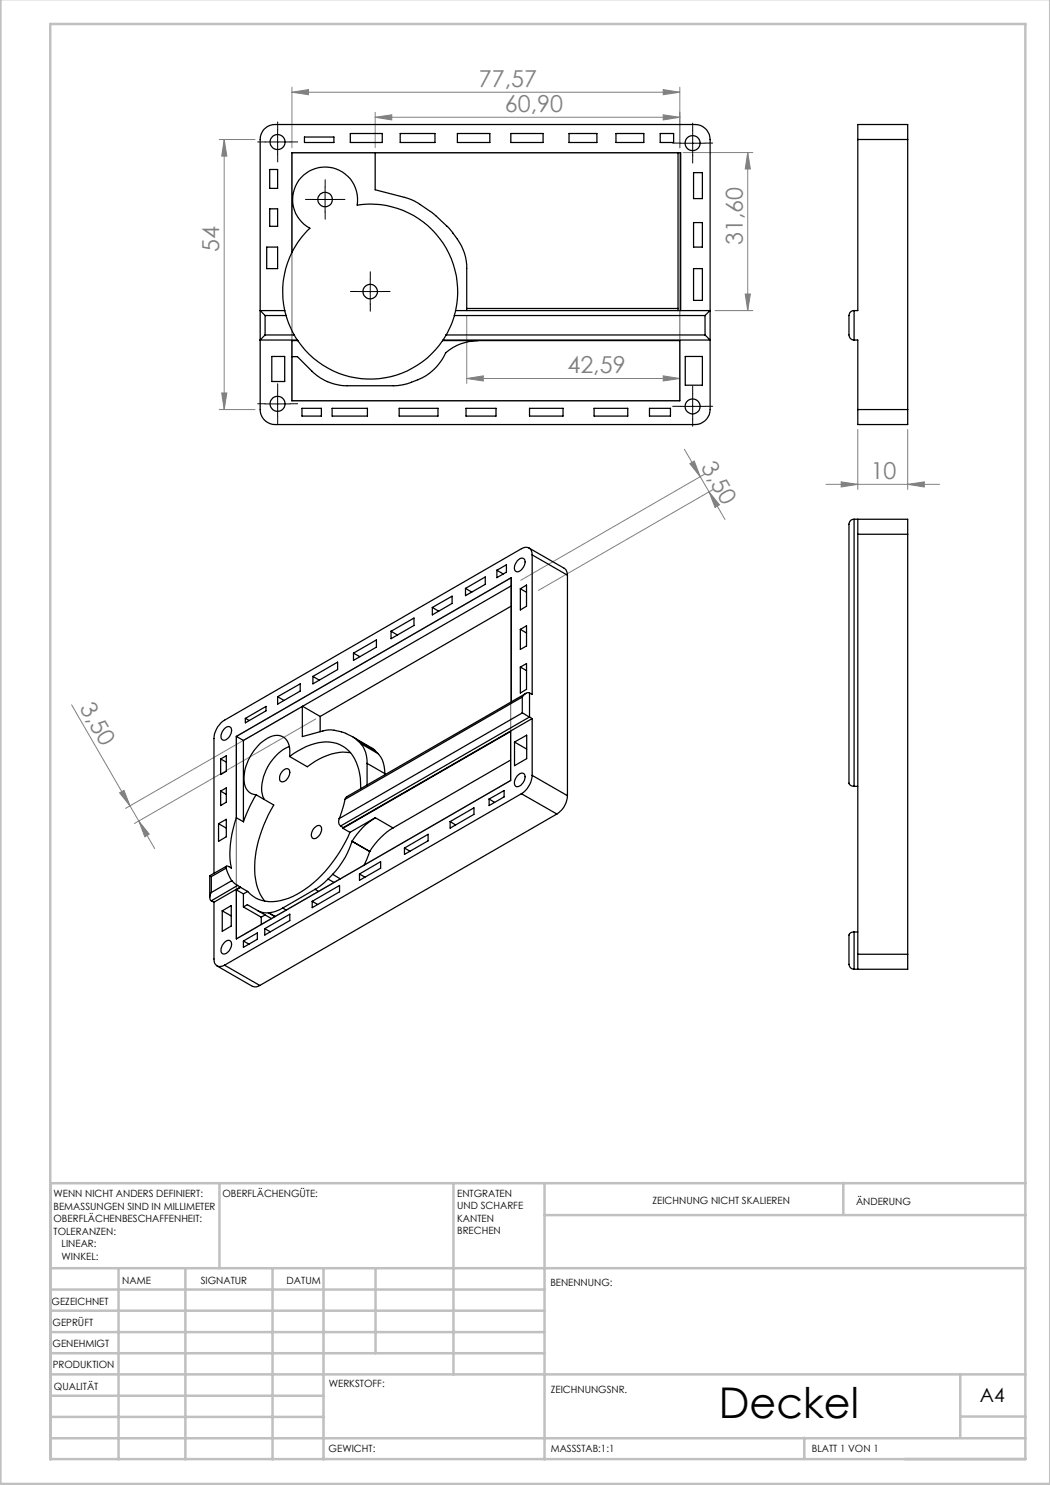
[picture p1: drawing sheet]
<svg xmlns="http://www.w3.org/2000/svg" width="210mm" height="297mm" viewBox="0 0 210 297" stroke-linecap="round" stroke-linejoin="round" font-family="sans-serif">
<g fill="none" stroke="#808080" stroke-width=".2">
<path d="M58.4 18.4l3.3-.5v1zM58.4 17.4v12.2M58.4 18.4h77.6M132.6 17.9l3.4 .5-3.4 .5zM136 17.4v12.2M43.9 27.9h7.1M44.8 27.9l.6 3.3h-1.1zM44.8 27.9v54M75 23.5l3.4-.5v1zM75 22.5v7M75 23.5h61M132.6 23l3.4 .5-3.4 .5z"/>
<path d="M136.6 30.5h14M149.5 30.5l.6 3.3h-1.1zM149.5 30.5v31.6M149 58.8h1.1l-.6 3.3zM44.3 78.6h1.1l-.6 3.3zM93.3 75.7l3.4-.5v1zM93.3 63.1v13.6M93.3 75.7h42.7M132.6 75.2l3.4 .5-3.4 .5zM143 62.1h7.6M43.9 81.9h7.1M136.9 89.8l3.2 5.6"/>
<path d="M138 92.7l.9-.5 1.2 3.2zM140.1 95.4l1.7 3M140.9 94.8l-36.8 21.3M141.8 98.4l3.2 5.5M141.8 98.4l2.1 2.6-.9 .5zM142.7 97.9l-35 20.2M165.2 96.9h22.7M168.2 96.4l3.4 .5-3.4 .5zM171.6 85.9v12M181.5 96.9l3.4-.5v1zM181.5 85.9v12M14.3 141l11.7 20.2"/>
<path d="M23.9 158.6l.9-.5 1.2 3.1zM59.6 141.8l-34.5 19.9M63.1 143.8l-36.2 20.9M26 161.2l1.8 3M27.8 164.2l3.1 5.5M27.8 164.2l2 2.6-.8 .6z"/>
</g>
<g fill="none" stroke="#c0c0c0" stroke-width=".5">
<path d="M.1 -.1v296.9h209.9v-296.9M10.1 4.8h195v287h-195zM43.9 236.6v17M90.7 236.6v38.3M108.9 236.6v55.3M168.7 236.6v6.3M205.1 236.6h-195v55.3M10.1 253.6h195M10.1 257.9h98.8M23.7 253.6v38.3M37.1 253.6v38.3M54.5 253.6v38.3"/>
<path d="M64.7 253.6v38.3M75.1 253.6v17M108.9 243h96.2M10.1 270.6h98.8M10.1 266.4h98.8M10.1 262.1h98.8M10.1 279.1h54.6M10.1 274.9h195M192.1 274.8v12.7M10.1 287.7h195M10.1 283.4h54.6M160.9 287.5v4.3"/>
<path d="M192.1 283.3h13"/>
</g>
<path d="M58.4 30.5h77.6v49.6h-77.6zM47.3 147.3l54.8-31.7v40.5l-54.8 31.7z" fill="none" stroke="#808080" stroke-width=".25"/>
<g fill="none" stroke="#000" stroke-width=".2" stroke-dasharray="15.2 1.3 1.3 1.3">
<path d="M53 28.4h-1.5M55.5 25.9v-1.5M55.5 30.9v1.5M58 28.4h1.5M62.5 39.9h-1.4M65 37.4v-1.5M67.5 39.9h1.5M136 28.6h-1.5M138.5 26.1v-1.5M138.5 31.1v1.5M141 28.6h1.5M65 42.4v1.4"/>
<path d="M71.6 58.3h-1.5M74.1 55.8v-1.5M76.6 58.3h1.4M55.5 78.3v-1.5M74.1 60.8v1.4M138.5 78.8v-1.5M53 80.8h-1.5M55.5 83.3v1.5M58 80.8h1.5M136 81.3h-1.5M138.5 83.8v1.5M141 81.3h1.5"/>
</g>
<path d="M53 28.4h5M55.5 25.9v5M62.5 39.9h5M65 37.4v5M136 28.6h5M138.5 26.1v5M71.5 58.3h5.1M74 55.8v5M55.5 78.3v5M138.5 78.8v5M53 80.8h5M136 81.3h5" fill="none" stroke="#000" stroke-width=".2"/>
<g fill="#808080">
<path d="M141.8 98.4l2.1 2.6-.9 .5zM138 92.7l.9-.5 1.2 3.2zM27.8 164.2l2 2.6-.8 .6zM23.9 158.6l.9-.5 1.2 3.1z"/>
<path d="M181.5 96.9l3.4-.5v1zM168.2 96.4l3.4 .5-3.4 .5z"/>
<path d="M58.4 18.4l3.3-.5v1zM132.6 17.9l3.4 .5-3.4 .5zM75 23.5l3.4-.5v1zM132.6 23l3.4 .5-3.4 .5zM93.3 75.7l3.4-.5v1zM132.6 75.2l3.4 .5-3.4 .5z"/>
<path d="M149 58.8h1.1l-.6 3.3zM149.5 30.5l.6 3.3h-1.1z"/>
<path d="M44.8 27.9l.6 3.3h-1.1zM44.3 78.6h1.1l-.6 3.3z"/>
</g>
<g fill="none" stroke="#000" stroke-width=".25">
<path d="M52.7 26a3 3 0 0 1 2.3-1.1h84a3 3 0 0 1 3 3v54a3 3 0 0 1-3 3h-84a2.99 2.99 0 0 1-3-3v-54a3.2 3.2 0 0 1 .7-1.9zM53.9 33.9h1.6v3.8h-1.6zM60.9 27.4h5.9v1.1h-5.9zM70.1 26.7h6.3v1.8h-6.3zM75 30.5v7.5l5.9 1.5a9.3 9.3 0 0 1 3.1 1.4l2.7 1.9 3.5 3.3a11.5 11.5 0 0 1 3.1 7.6v8.4M80 26.7h7v1.8h-7zM91.5 26.7h6.5v1.8h-6.5zM102.2 26.7h6.4v1.8h-6.4zM113.8 26.7h5.6v1.8h-5.6zM123.2 26.7h5.6v1.8h-5.6zM132 26.7h2.7v1.8h-2.7zM135.6 30.5v31.6"/>
<path d="M138.7 34.5h1.8v5.2h-1.8zM171.6 27.9v-3h9.9v3M171.6 27.9v34.2h-.8M171.6 27.9h9.9M181.5 27.9v54M53.3 49.4h2.2v4.3h-2.2zM53.9 41.8h1.6v3.5h-1.6zM58.4 50.5a17.5 17.5 0 0 0-1.5 11.6M58.4 50.5a17.3 17.3 0 0 1 3.6-4.9 6.5 6.5 0 0 1-3-8.1 6.5 6.5 0 0 1 7.8-3.9 6.5 6.5 0 0 1 4.6 7.4 17.5 17.5 0 0 1 19.7 21.1M58.4 50.5v-20h77.7v31.6M138.7 44.5h1.8v4.9h-1.8zM138.7 53.7h1.8v6.4h-1.8z"/>
<path d="M53 67l-1 1h7.5M53 63.1v3.9M53 63.1h4.2M53 67h5.8M54.4 71.3h2.5v5h-2.5zM56.9 62.1h-4.9l1 1M56.9 62.1l.3 1M57.2 63.1l.5 1.5 1.1 2.4M58.8 67l.7 1M59.5 68v.1M59.5 68.1a17.5 17.5 0 0 0 29 0M59.5 68.1h-1.1v12h77.6v-12h-47.5"/>
<path d="M88.6 68l-.1 .1M89.1 70.6a11.1 11.1 0 0 1-7.7 6.2l-2.3 .3h-9.6a10.1 10.1 0 0 1-7.2-2.9l-2.8-2.9h-1.1M89.1 70.6h.1M89.2 67l-.6 1M89.2 67h51.8M90.9 63.1l-.5 1.5-1.2 2.4M90.9 63.1h50.1M91.1 62.1h50.9l-1 1M91.1 62.1l-.2 1M93.3 61.7h42.3M95.7 68.1a10 10 0 0 0-6.6 2.5M137.1 71.3h3.4v5.7h-3.4z"/>
<path d="M141 67l1 1h-53.4M141 63.1v3.9M170.8 62.1a1.02 1.02 0 0 0-1 1v3.9a1.02 1.02 0 0 0 1 1M170.8 68h.8v13.9M170.8 62.1v5.9M60.4 81.7h3.9v1.5h-3.9zM66.4 81.7h7.1v1.5h-7.1zM79.8 81.7h7.8v1.5h-7.8zM93.2 81.7h6v1.5h-6zM105.9 81.7h6.7v1.5h-6.7zM118.8 81.7h6.8v1.5h-6.8zM129.9 81.7h4.2v1.5h-4.2z"/>
<path d="M171.6 81.9v3h9.9v-3M171.6 81.9h9.9M93.1 117.7l3.9-2.3v1.5l-3.9 2.2zM93.1 117.7l1.3 .7M99.4 114l1.9-1v1.4l-1.9 1.1zM99.4 114l1.2 .8M102.3 117.2l-41.8 24.1M103.5 112.1l.2-.2a.74 .74 0 0 1 1-.2 .74 .74 0 0 1 .3 1 1.91 1.91 0 0 1-1.7 1.6 1.25 1.25 0 0 1 0-1.9zM104.1 117.8l1.2-.8v4.2l-1.2 .8zM104.1 117.8l1.2 .7M105.8 109.6l7.1 4.1 .3 .3 .3 1M106.4 111a1.31 1.31 0 0 0-.6-1.4 1.31 1.31 0 0 0-1.5 .1l-59.4 34.3a4.5 4.5 0 0 0-2.1 3.7v27"/>
<path d="M106.4 111v27.9l-.5-.3M106.4 111l7.1 4M113.5 115v44.1M170.8 103.9h10.7v3M170.8 103.9a1.02 1.02 0 0 0-1 .9v51.8l.5 .6 .5 .1M170.8 103.9v53.4M171.6 103.9v3M171.6 106.9v83.9M171.6 106.9h9.9M181.5 106.9v83.9M55.5 139.3l4.5-2.5v1.4l-4.5 2.6zM55.5 139.3l1.3 .8"/>
<path d="M62.6 135.3l4.9-2.9v1.5l-4.9 2.9zM62.6 135.3l1.3 .7M70.7 130.6l4.6-2.6v1.4l-4.6 2.7zM70.7 130.6l1.3 .7M78.2 126.3l4.6-2.7v1.5l-4.6 2.6zM78.2 126.3l1.3 .7M86.5 121.5l3.9-2.3v1.5l-3.9 2.3zM86.5 121.5l1.2 .7M102.3 121.2l-38.3 22.1M104.1 125.9l1.2-.7v4l-1.2 .7zM104.1 133.4l1.2-.7v5.2l-1.2 .7zM104.1 133.4l1.2 .7"/>
<path d="M104.1 125.9l1.2 .7M104.5 139.4v3.2M104.5 139.4l-35.5 20.5M105.2 138.7l-35.9 20.7-.3 .5M105.9 138.6a1.31 1.31 0 0 0-1.4 .8M105.9 138.6v4.8M44.1 151.8l1.2-.6v3.1l-1.2 .6zM44.1 158.2l1.2-.6v2.8l-1.2 .7zM44.1 158.2l1.2 .7M44.1 151.8l1.2 .6M45 145.6a.74 .74 0 0 1 1-.2 .74 .74 0 0 1 .3 1 1.82 1.82 0 0 1-1.7 1.6 1.31 1.31 0 0 1 0-1.9zM47.3 147.3v16.2"/>
<path d="M47.3 147.3l1.4 .8M48.7 148.1v16.3M49.1 143.7l4.1-2.4v.9l-4.1 2.4zM49.1 143.7l.7 .4M51.2 159a29.7 29.7 0 0 0-2.5 5.4M51.2 159l3.6 2a23.5 23.5 0 0 0-3.7 14.9l.7 2.3 1.2 2M56.6 154.1a.73 .73 0 0 1 1-.3 .73 .73 0 0 1 .3 1 1.68 1.68 0 0 1-1.7 1.5 1.52 1.52 0 0 1 .4-2.2zM57.9 149.3a9.6 9.6 0 0 0-5.5 7.3v1.7l.4 1.6M57.9 151.3a11.6 11.6 0 0 1 8.7-2.8 6.6 6.6 0 0 1 5.2 5.4l.3 1.7v2.1M57.9 151.3a3.8 3.8 0 0 0-1.3-3.9 3.6 3.6 0 0 0-4.1 .9 9.7 9.7 0 0 0-3.6 8.5 2.49 2.49 0 0 0 2.3 2.2M60.5 141.3v6l4.4-1.2 1.4-.1 2.7 .6 1.6 .8 .9 .7M60.5 141.3l-11.8 6.8"/>
<path d="M60.5 141.2l3.5 2.1M64 143.3v3M69 159.9l-1.2 3.8M70.1 150.5a11.3 11.3 0 0 0-8.6 2.8l-3.6-2M70.7 147.5l3.7 2.1 .6 .5M71.5 148.1l.6 .6M71.5 148.1l3.5 2M72.1 148.7a5.5 5.5 0 0 1 1.3 4M72.1 148.7l3.5 2M73.4 152.7v4.3M73.4 152.7l3.6 2M75 150.1l.6 .6"/>
<path d="M75.6 150.7a5.7 5.7 0 0 1 1.4 4M77 154.7v.2M97.8 159.8l3-1.7v1.3l-3 1.7zM97.8 159.8l1.1 .7M102.1 152l-23.5 13.6M102.3 140.3v-24.8l-55 31.8M102.9 148.4l2.4-1.4v4.7l-2.4 1.4zM102.9 148.4l2.4 1.4M103.5 155.1l.2-.2a.73 .73 0 0 1 1-.2 .73 .73 0 0 1 .3 .9 1.59 1.59 0 0 1-1.9 1.6 1.68 1.68 0 0 1 .4-2.1zM104.3 158.7l7.1 4.1M104.3 158.7l-59.4 34.3M104.5 142.6l1.4 .8"/>
<path d="M104.5 142.6l-36.7 21.1M105.9 143.4l.5 .3M105.9 143.4l-37.8 21.8M106.4 155.1a4.7 4.7 0 0 1-2.1 3.6M106.4 155.1l7.1 4M106.4 143.7l-37.7 21.8M106.4 143.7v11.4M113.5 159.1a4.6 4.6 0 0 1-2.1 3.7M170.8 157.3h.8M41.9 175.2l.4 .1M41.9 175.2v4.3M42.3 178.5a1.21 1.21 0 0 0 0 1.7"/>
<path d="M42.3 175.3v3.2M43.7 164.7l1.6-.8v3.5l-1.6 .9zM43.7 164.7l1.6 .9M45.2 173.6l.5 1.4 .7 1.1M45.2 173.6l-2.9 1.7M45.3 173.2l-3.4 2M46.4 176.1l1.1 1M46.4 176.1l-4.1 2.4M47.3 163.5a19.4 19.4 0 0 0-1 10.1l-.8-.4-.3 .1v.3M47.3 163.5l1.4 .9M47.3 178l1.4 .8M47.5 177.1l.5 .3"/>
<path d="M47.5 177.1l-5.2 3.1M48 177.4l.1 .1M48 177.4l-5.2 3M48.1 177.5l-.8 .5M48.1 177.5l1.4 .8M48.7 178.8v2.6M49.5 178.3l-.8 .5M62.8 165.7l.2-.3a.73 .73 0 0 1 1-.3 .73 .73 0 0 1 .3 1 1.75 1.75 0 0 1-1.7 1.6 1.43 1.43 0 0 1 .2-2zM63 177.9l-6.4 3.7M63 177.9l.7 .4M65.6 175.8l-1.6 1.4-1 .7M65.6 175.8l1.2 .7"/>
<path d="M66.5 174.9l-.9 .9M66.5 174.9l1.6 .9M67.8 163.7a1.27 1.27 0 0 0 .3 1.5M68.1 165.2l.6 .3M68.6 165.7l33.5-19.4v9.8l-54.8 31.7v-9.8M68.6 165.7l1.4 .8M68.7 165.5l-.1 .2M70 166.5a24.7 24.7 0 0 1-12.3 13.2 7.1 7.1 0 0 1-8.2-1.4M70.4 168.3a16.8 16.8 0 0 1-3.9 6.6M70.4 168.2v.1M70.4 168.2l3.5 2.1M71.9 174.8l4.2-2.5v1.3l-4.2 2.5z"/>
<path d="M71.9 174.8l1.1 .6M73.9 170.3l-1.1 2.7M73.9 170.3h.1M75.1 163.5a13.5 13.5 0 0 0-4.7 4.7M75.1 163.5l3.5 2.1M75.1 163.5l-5.1 3M78.6 165.6a14.3 14.3 0 0 0-4.7 4.7M80.9 169.6l4.7-2.7v1.3l-4.7 2.7zM80.9 169.6l1.1 .6M90 164.3l4.8-2.7v1.3l-4.8 2.7zM90 164.3l1.1 .7M111.4 162.8l-59.4 34.3"/>
<path d="M42.3 180.2l.5 .2M42.8 180.4v11.4a1.3 1.3 0 0 0 .6 1.4 1.3 1.3 0 0 0 1.5-.2M43.4 193.2l7.2 4.1a1.44 1.44 0 0 0 1.4-.2M44.5 182.2l1.7-1.1v4.1l-1.7 1.1zM44.5 182.2l1.7 1M44.9 193l7.1 4.1M45 188.4a.74 .74 0 0 1 1-.3 .74 .74 0 0 1 .3 1 1.82 1.82 0 0 1-1.7 1.7 1.31 1.31 0 0 1 0-1.9zM48.7 188.2l2.8-1.6v1.3l-2.8 1.6zM48.7 181.4l.8-.5 2 1.2M48.7 188.2l1.1 .6M48.7 181.4l3.5 2M51.5 182.1a3.8 3.8 0 0 0 2.2 .5"/>
<path d="M51.5 182.1l2.8 1.6M52.2 183.4v1.5M53 185.7l5-2.9v1.3l-5 2.9zM53 185.7l1.1 .7M53 183l-.8 .4M53.7 182.6h.1M53.7 182.6l1.3 .7M56.6 181.6a6.5 6.5 0 0 1-2.9 1M56.6 181.6l.7 .4M62.4 180.3l5.5-3.2v1.3l-5.5 3.1zM62.4 180.3l1.1 .6M170.8 186.4h-.1a.88 .88 0 0 0-.9 .6v5.9a1.02 1.02 0 0 0 1 .9"/>
<path d="M170.8 186.4v7.4M170.8 186.4h.8M171.6 190.8v3M171.6 190.8h9.9M181.5 190.8v3h-10.7"/>
<circle cx="55.5" cy="28.4" r="1.5"/>
<circle cx="65" cy="39.9" r="1.44"/>
<circle cx="138.5" cy="28.6" r="1.5"/>
<circle cx="74" cy="58.3" r="1.45"/>
<circle cx="55.5" cy="80.8" r="1.5"/>
<circle cx="138.5" cy="81.3" r="1.49"/>
</g>
<text font-size="8.5" x="143.8" y="283.5">Deckel</text>
<g font-size="4.7" fill="#808080">
<text x="95.8" y="17.4">77,57</text>
<text x="101" y="22.4">60,90</text>
<text x="43.8" y="50.3" transform="rotate(-90 43.8 50.3)">54</text>
<text x="148.6" y="49" transform="rotate(-90 148.6 49)">31,60</text>
<text x="113.5" y="74.7">42,59</text>
<text x="140.1" y="93.4" transform="rotate(60 140.1 93.4)">3,50</text>
<text x="174.1" y="95.8">10</text>
<text x="15.9" y="141.6" transform="rotate(60 15.9 141.6)">3,50</text>
</g>
<text font-size="3.9" x="196" y="280.4">A4</text>
<g font-size="2">
<text x="10.7" y="239.5">WENN NICHT ANDERS DEFINIERT:</text>
<text x="44.5" y="239.5">OBERFLÄCHENGÜTE:</text>
<text x="91.4" y="239.4">ENTGRATEN</text>
<text x="10.7" y="242">BEMASSUNGEN SIND IN MILLIMETER</text>
<text x="10.7" y="244.5">OBERFLÄCHENBESCHAFFENHEIT:</text>
<text x="91.4" y="241.9">UND SCHARFE</text>
<text x="91.4" y="244.4">KANTEN</text>
<text x="130.5" y="240.8">ZEICHNUNG NICHT SKALIEREN</text>
<text x="171.2" y="241">ÄNDERUNG</text>
<text x="10.7" y="247">TOLERANZEN:</text>
<text x="12.3" y="249.5">LINEAR:</text>
<text x="12.3" y="252">WINKEL:</text>
<text x="91.4" y="246.9">BRECHEN</text>
<text x="24.4" y="256.9">NAME</text>
<text x="40.1" y="256.8">SIGNATUR</text>
<text x="57.3" y="256.8">DATUM</text>
<text x="110.1" y="257.1">BENENNUNG:</text>
<text x="10.3" y="260.9">GEZEICHNET</text>
<text x="10.5" y="269.3">GENEHMIGT</text>
<text x="10.5" y="265.2">GEPRÜFT</text>
<text x="10.6" y="273.6">PRODUKTION</text>
<text x="10.8" y="278">QUALITÄT</text>
<text x="65.8" y="277.4">WERKSTOFF:</text>
<text x="110.2" y="278.5">ZEICHNUNGSNR.</text>
<text x="65.7" y="290.4">GEWICHT:</text>
<text x="110.2" y="290.5">MASSSTAB:1:1</text>
<text x="162.4" y="290.4">BLATT 1 VON 1</text>
</g>
</svg>
